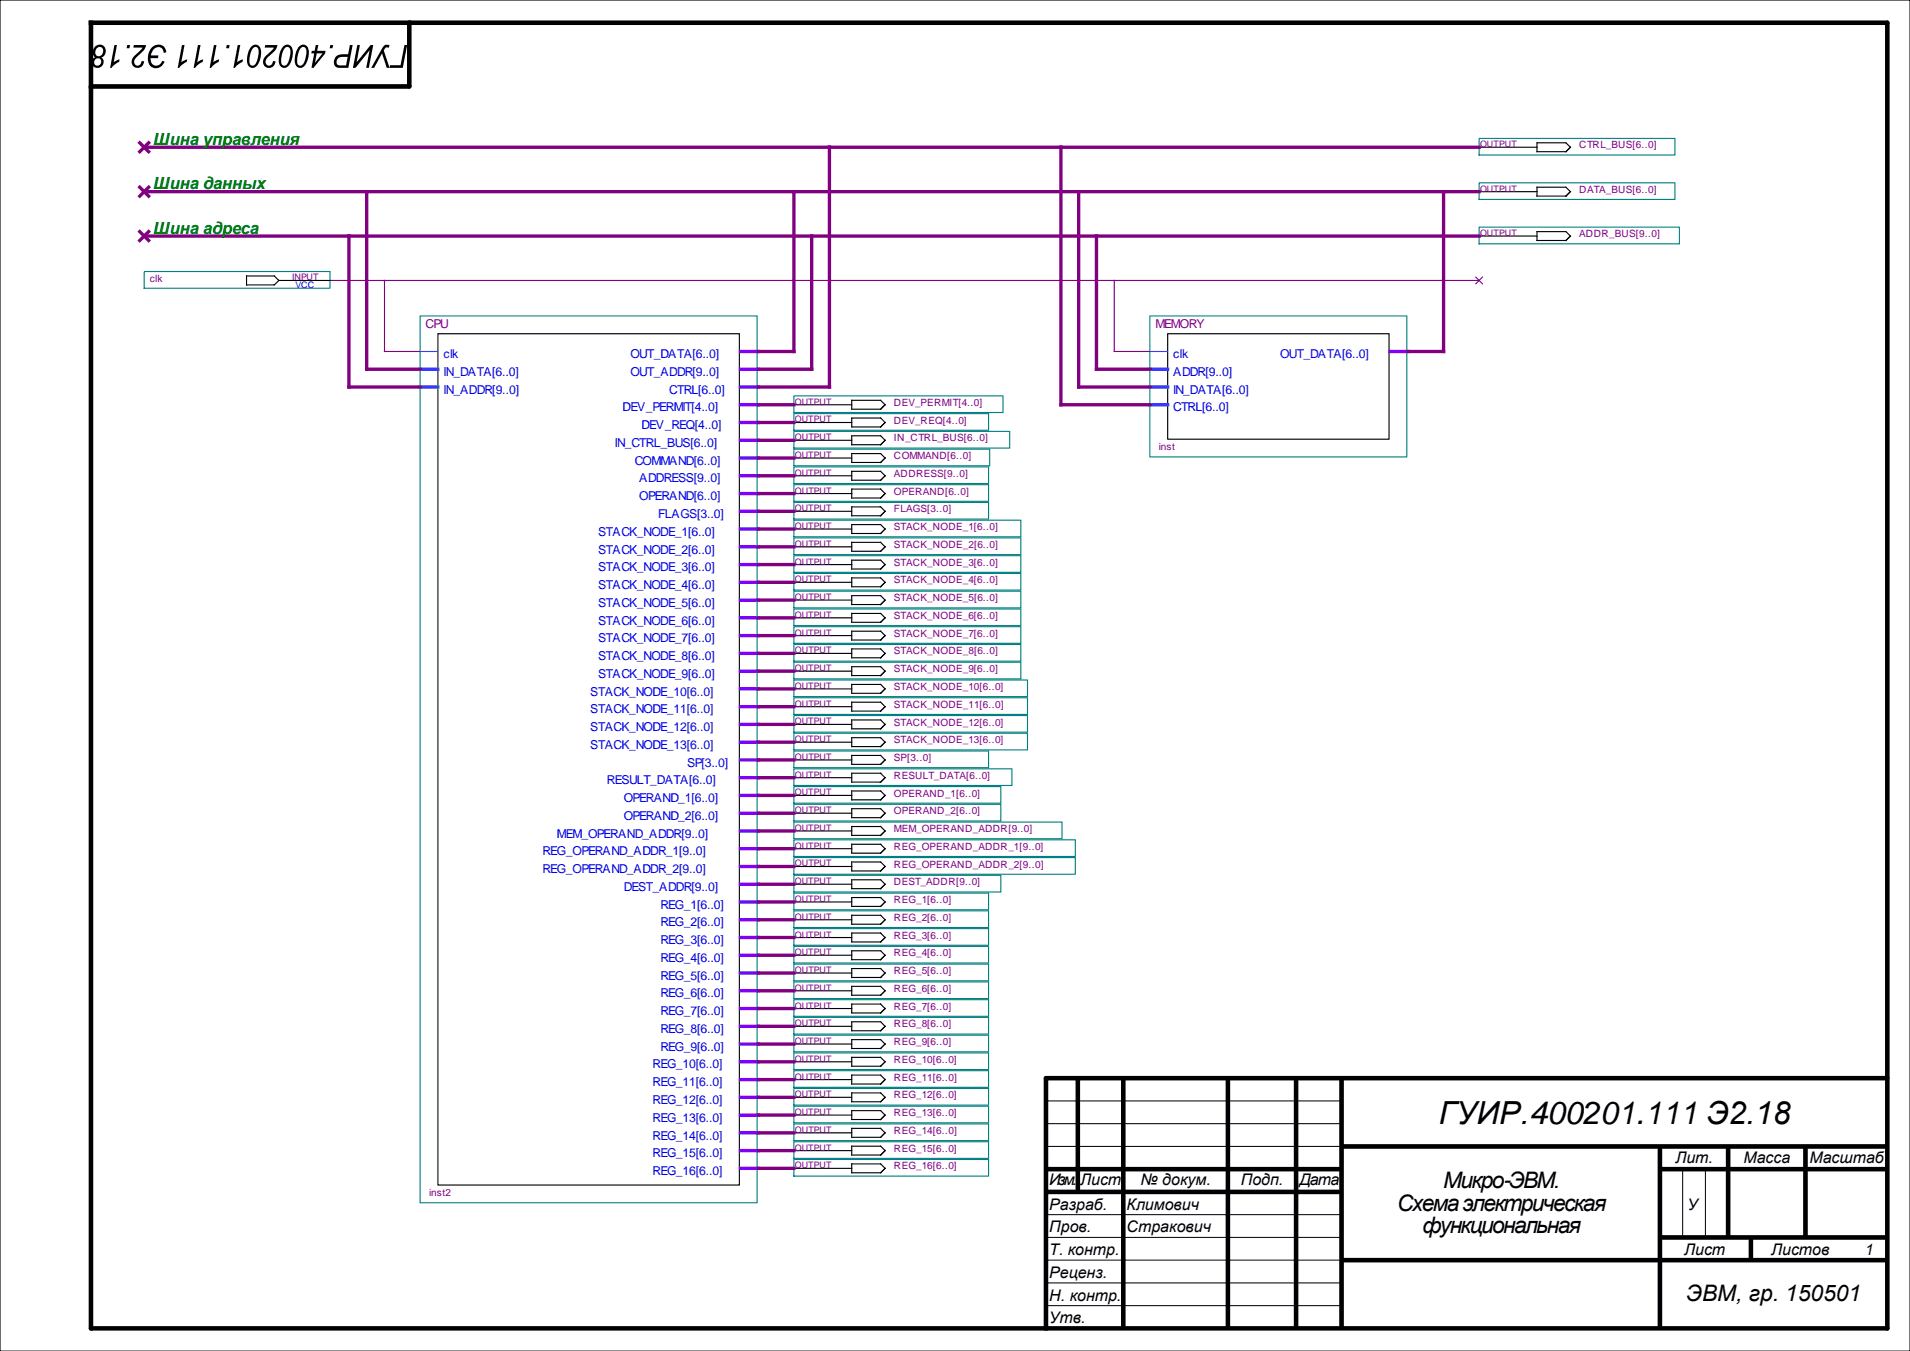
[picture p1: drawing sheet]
<svg xmlns="http://www.w3.org/2000/svg" width="420mm" height="297mm" viewBox="0 0 420 297" stroke-linecap="round" stroke-linejoin="round" font-family="sans-serif">
<path d="M0 0h420v297h-420z" fill="none" stroke="#000" stroke-width=".25"/>
<path d="M20 5h395v287h-395zM90 5v14h-70M415 237h-185v55" fill="none" stroke="#000" stroke-width="1"/>
<g fill="none" stroke="#000" stroke-width="1" stroke-linecap="butt">
<path d="M237 237v25M247 237v55M270 237v55M285 237v55M295 237v55M230 257h65M295 252h120M365 252v40M365 257h50M380 252v20M397 252v20M230 262h65"/>
<path d="M295 277h120M365 272h50M385 272v5"/>
</g>
<path d="M230 242h65M230 247h65M230 252h65M370 257v15M375 257v15M230 267h65M230 272h65M230 277h65M230 282h65M230 287h65" fill="none" stroke="#000" stroke-width=".22"/>
<g fill="#000">
<path d="M49.9 9.9h.6l-.1 .7h-.7zM47 9.9h.6l-.7 3.8 1.3-.7-.1 .6-1.1 .7-.6 .6h-.3zM43.5 9.9h.6l-.7 3.8 1.3-.7-.1 .6-1.1 .7-.6 .6h-.3zM40 9.9h.6l-.7 3.8 1.3-.7-.1 .6-1.1 .7-.6 .6h-.3zM33.4 10.4a1.77 1.77 0 0 1 2-.5 1.77 1.77 0 0 1 1.2 1.6l-.6 .1a1.24 1.24 0 0 0-.9-1.3 1.24 1.24 0 0 0-1.5 .8l-.4 1.1h1.6l-.1 .6h-1.6a1.31 1.31 0 0 0 1 1.6 1.31 1.31 0 0 0 1.6-1l.5 .1a1.87 1.87 0 0 1-2.2 1.5 1.87 1.87 0 0 1-1.5-2.1l.3-1.4zM29.4 9.9h2.7a4.7 4.7 0 0 1-2.1 2.7 .97 .97 0 0 0-.5 1.1 .97 .97 0 0 0 1 .7l.5-.4 .1-.6 .6 .1a1.4 1.4 0 0 1-2 1.3 1.4 1.4 0 0 1-.3-2.3l1.9-2h-2zM28 9.9h.6l-.1 .7h-.7zM25.2 9.9h.5l-.7 3.8 1.3-.7-.1 .6-1.1 .7-.6 .6h-.3zM20.8 10.3a1.43 1.43 0 0 1 2.3 .2 1.43 1.43 0 0 1-.8 2.2 1.27 1.27 0 0 1 .2 1.7 1.27 1.27 0 0 1-1.8 .3 1.27 1.27 0 0 1-.2-1.8l.4-.3a1.5 1.5 0 0 1-.1-2.3zM20.7 13.7a.8 .8 0 0 0 1.6 0 .8 .8 0 0 0-1.6 0zM21.4 10.5a.97 .97 0 0 0-.5 1.2 .97 .97 0 0 0 1.1 .6 1 1 0 0 0 .7-1.1 1 1 0 0 0-1.1-.8z"/>
<path d="M69.4 9.9h.6l-.2 1.3h1.8l-.1 .6-2.6 3.1h-.4l.6-3.2h-.6l.1-.5h.6zM69.6 11.7l-.3 2.1 1.6-2.1zM65.8 10.2a1.21 1.21 0 0 1 1.4-.3 1.21 1.21 0 0 1 .7 1.2 3.5 3.5 0 0 1-1.7 3.8 1.48 1.48 0 0 1-1.4-2l.4-1.7zM66.1 10.6a4.6 4.6 0 0 0-.6 3.6 .84 .84 0 0 0 .9 .1 .84 .84 0 0 0 .5-.7l.2-.6a2.39 2.39 0 0 0-.2-2.7h-.4zM62.3 10.2a1.21 1.21 0 0 1 1.4-.3 1.21 1.21 0 0 1 .7 1.2 3.5 3.5 0 0 1-1.7 3.8 1.48 1.48 0 0 1-1.4-2l.4-1.7zM62.6 10.6a4.6 4.6 0 0 0-.6 3.6 .84 .84 0 0 0 .9 .1 .84 .84 0 0 0 .5-.7l.2-.6a2.39 2.39 0 0 0-.2-2.7h-.4zM58.3 9.9h2.7a4.7 4.7 0 0 1-2.1 2.7 .97 .97 0 0 0-.5 1.1 .97 .97 0 0 0 1 .7l.4-.4 .2-.6 .6 .1a1.4 1.4 0 0 1-2 1.3 1.4 1.4 0 0 1-.3-2.3l1.9-2h-2zM55.3 10.2a1.21 1.21 0 0 1 1.4-.3 1.21 1.21 0 0 1 .7 1.2 3.5 3.5 0 0 1-1.7 3.8 1.48 1.48 0 0 1-1.4-2l.4-1.7zM55.6 10.6a4.6 4.6 0 0 0-.6 3.6 .84 .84 0 0 0 .9 .1 .84 .84 0 0 0 .5-.7l.2-.6a2.39 2.39 0 0 0-.2-2.7h-.4zM52.3 9.9h.5l-.7 3.8 1.3-.7-.1 .6-1.1 .7-.5 .6h-.4z"/>
<path d="M88.9 9.9h.6l-.9 5h-2.9l.1-.6h2.3zM84.5 10l.5-.2 .6 .1-.1 .6h-.6l-.5 .6 1.3 3.8h-.7l-1-3.2-1.7 3.2h-.7zM78.6 9.9h.5l-.7 3.8 3.1-3.8h.6l-1 5h-.6l.8-3.8-3.1 3.8h-.6zM73.9 12.4l.9-.4 1.8-.1 .3-2h.6l-.9 5h-1.9a1.4 1.4 0 0 1-1.3-1 1.4 1.4 0 0 1 .5-1.5zM74.3 12.9a.83 .83 0 0 0-.3 1 .83 .83 0 0 0 .9 .5h1.2l.3-1.9-1.6 .1zM72.6 9.9h.7l-.2 .7h-.6z"/>
</g>
<path d="M31.7 59.7h40.9v3.7h-40.9z" fill-rule="evenodd" fill="#fff" stroke="#008080" stroke-width=".24" stroke-dasharray=".2 .2"/>
<path d="M54.2 60.7h6.1l1 .9-1 1h-6.1zM61.3 61.6h11.5" fill="none" stroke="#000" stroke-width=".24"/>
<path d="M325.2 49.9h44.1v3.7h-44.1z" fill-rule="evenodd" fill="#fff" stroke="#008080" stroke-width=".24" stroke-dasharray=".2 .2"/>
<path d="M325.2 51.9h12.8M338 50.9h6.3l1 1-1 1h-6.3z" fill="none" stroke="#000" stroke-width=".24"/>
<path d="M325.2 30.4h43.1v3.7h-43.1z" fill-rule="evenodd" fill="#fff" stroke="#008080" stroke-width=".24" stroke-dasharray=".2 .2"/>
<path d="M325.2 32.4h12.8M338 31.4h6.3l1 1-1 .9h-6.3z" fill="none" stroke="#000" stroke-width=".24"/>
<path d="M325.2 40.2h43.1v3.6h-43.1z" fill-rule="evenodd" fill="#fff" stroke="#008080" stroke-width=".24" stroke-dasharray=".2 .2"/>
<path d="M325.2 42.1h12.8M338 41.2h6.3l1 .9-1 1h-6.3z" fill="none" stroke="#000" stroke-width=".24"/>
<path d="M174.6 98.7h43v3.7h-43z" fill-rule="evenodd" fill="#fff" stroke="#008080" stroke-width=".24" stroke-dasharray=".2 .2"/>
<path d="M187.3 99.7h6.3l1 1-1 1h-6.3zM174.6 100.7h12.7" fill="none" stroke="#000" stroke-width=".24"/>
<path d="M174.6 102.6h42.8v3.7h-42.8z" fill-rule="evenodd" fill="#fff" stroke="#008080" stroke-width=".24" stroke-dasharray=".2 .2"/>
<path d="M174.6 104.6h12.7M187.3 103.6h6.3l1 1-1 1h-6.3z" fill="none" stroke="#000" stroke-width=".24"/>
<path d="M174.6 106.5h42.8v3.7h-42.8z" fill-rule="evenodd" fill="#fff" stroke="#008080" stroke-width=".24" stroke-dasharray=".2 .2"/>
<path d="M174.6 108.5h12.7M187.3 107.5h6.3l1 1-1 1h-6.3z" fill="none" stroke="#000" stroke-width=".24"/>
<path d="M174.6 87h46v3.7h-46z" fill-rule="evenodd" fill="#fff" stroke="#008080" stroke-width=".24" stroke-dasharray=".2 .2"/>
<path d="M174.6 89h12.7M187.3 88h6.3l1 1-1 .9h-6.3z" fill="none" stroke="#000" stroke-width=".24"/>
<path d="M174.6 90.9h42.8v3.7h-42.8z" fill-rule="evenodd" fill="#fff" stroke="#008080" stroke-width=".24" stroke-dasharray=".2 .2"/>
<path d="M174.6 92.9h12.7M187.3 91.9h6.3l1 1-1 .9h-6.3z" fill="none" stroke="#000" stroke-width=".24"/>
<path d="M174.6 172.9h45.5v3.7h-45.5z" fill-rule="evenodd" fill="#fff" stroke="#008080" stroke-width=".24" stroke-dasharray=".2 .2"/>
<path d="M174.6 174.8h12.7M187.3 173.9h6.3l1 .9-1 1h-6.3z" fill="none" stroke="#000" stroke-width=".24"/>
<path d="M174.6 169h47.9v3.7h-47.9z" fill-rule="evenodd" fill="#fff" stroke="#008080" stroke-width=".24" stroke-dasharray=".2 .2"/>
<path d="M174.6 170.9h12.7M187.3 170h6.3l1 .9-1 1h-6.3z" fill="none" stroke="#000" stroke-width=".24"/>
<path d="M174.6 114.3h49.9v3.7h-49.9z" fill-rule="evenodd" fill="#fff" stroke="#008080" stroke-width=".24" stroke-dasharray=".2 .2"/>
<path d="M174.6 116.3h12.7M187.3 115.3h6.3l1 1-1 1h-6.3z" fill="none" stroke="#000" stroke-width=".24"/>
<path d="M174.6 118.2h49.9v3.7h-49.9z" fill-rule="evenodd" fill="#fff" stroke="#008080" stroke-width=".24" stroke-dasharray=".2 .2"/>
<path d="M187.3 119.2h6.3l1 1-1 1h-6.3zM174.6 120.2h12.7" fill="none" stroke="#000" stroke-width=".24"/>
<path d="M174.6 122.2h49.9v3.6h-49.9z" fill-rule="evenodd" fill="#fff" stroke="#008080" stroke-width=".24" stroke-dasharray=".2 .2"/>
<path d="M174.6 124.1h12.7M187.3 123.1h6.3l1 1-1 1h-6.3z" fill="none" stroke="#000" stroke-width=".24"/>
<path d="M174.6 126.1h49.9v3.6h-49.9z" fill-rule="evenodd" fill="#fff" stroke="#008080" stroke-width=".24" stroke-dasharray=".2 .2"/>
<path d="M174.6 128h12.7M187.3 127h6.3l1 1-1 1h-6.3z" fill="none" stroke="#000" stroke-width=".24"/>
<path d="M174.6 130h49.9v3.6h-49.9z" fill-rule="evenodd" fill="#fff" stroke="#008080" stroke-width=".24" stroke-dasharray=".2 .2"/>
<path d="M174.6 131.9h12.7M187.3 130.9h6.3l1 1-1 1h-6.3z" fill="none" stroke="#000" stroke-width=".24"/>
<path d="M174.6 133.9h49.9v3.6h-49.9z" fill-rule="evenodd" fill="#fff" stroke="#008080" stroke-width=".24" stroke-dasharray=".2 .2"/>
<path d="M174.6 135.8h12.7M187.3 134.8h6.3l1 1-1 1h-6.3z" fill="none" stroke="#000" stroke-width=".24"/>
<path d="M174.6 137.8h49.9v3.6h-49.9z" fill-rule="evenodd" fill="#fff" stroke="#008080" stroke-width=".24" stroke-dasharray=".2 .2"/>
<path d="M174.6 139.7h12.7M187.3 138.7h6.3l1 1-1 1h-6.3z" fill="none" stroke="#000" stroke-width=".24"/>
<path d="M174.6 141.7h49.9v3.6h-49.9z" fill-rule="evenodd" fill="#fff" stroke="#008080" stroke-width=".24" stroke-dasharray=".2 .2"/>
<path d="M174.6 143.6h12.7M187.3 142.6h6.3l1 1-1 1h-6.3z" fill="none" stroke="#000" stroke-width=".24"/>
<path d="M174.6 145.6h49.9v3.6h-49.9z" fill-rule="evenodd" fill="#fff" stroke="#008080" stroke-width=".24" stroke-dasharray=".2 .2"/>
<path d="M174.6 147.5h12.7M187.3 146.6h6.3l1 .9-1 1h-6.3z" fill="none" stroke="#000" stroke-width=".24"/>
<path d="M174.6 149.5h51.3v3.6h-51.3z" fill-rule="evenodd" fill="#fff" stroke="#008080" stroke-width=".24" stroke-dasharray=".2 .2"/>
<path d="M174.6 151.4h12.7M187.3 150.4h6.3l1 1-1 1h-6.3z" fill="none" stroke="#000" stroke-width=".24"/>
<path d="M174.6 153.4h51.3v3.6h-51.3z" fill-rule="evenodd" fill="#fff" stroke="#008080" stroke-width=".24" stroke-dasharray=".2 .2"/>
<path d="M174.6 155.3h12.7M187.3 154.4h6.3l1 .9-1 1h-6.3z" fill="none" stroke="#000" stroke-width=".24"/>
<path d="M174.6 157.3h51.3v3.6h-51.3z" fill-rule="evenodd" fill="#fff" stroke="#008080" stroke-width=".24" stroke-dasharray=".2 .2"/>
<path d="M174.6 159.2h12.7M187.3 158.3h6.3l1 .9-1 1h-6.3z" fill="none" stroke="#000" stroke-width=".24"/>
<path d="M174.6 161.2h51.3v3.6h-51.3z" fill-rule="evenodd" fill="#fff" stroke="#008080" stroke-width=".24" stroke-dasharray=".2 .2"/>
<path d="M174.6 163.1h12.7M187.3 162.2h6.3l1 .9-1 1h-6.3z" fill="none" stroke="#000" stroke-width=".24"/>
<path d="M174.6 110.4h42.8v3.7h-42.8z" fill-rule="evenodd" fill="#fff" stroke="#008080" stroke-width=".24" stroke-dasharray=".2 .2"/>
<path d="M174.6 112.4h12.7M187.3 111.4h6.3l1 1-1 1h-6.3z" fill="none" stroke="#000" stroke-width=".24"/>
<path d="M174.6 165.1h42.8v3.7h-42.8z" fill-rule="evenodd" fill="#fff" stroke="#008080" stroke-width=".24" stroke-dasharray=".2 .2"/>
<path d="M174.6 167h12.7M187.3 166.1h6.3l1 .9-1 1h-6.3z" fill="none" stroke="#000" stroke-width=".24"/>
<path d="M174.6 94.8h47.4v3.7h-47.4z" fill-rule="evenodd" fill="#fff" stroke="#008080" stroke-width=".24" stroke-dasharray=".2 .2"/>
<path d="M174.6 96.8h12.7M187.3 95.8h6.3l1 1-1 1h-6.3z" fill="none" stroke="#000" stroke-width=".24"/>
<path d="M174.6 176.8h45.5v3.7h-45.5z" fill-rule="evenodd" fill="#fff" stroke="#008080" stroke-width=".24" stroke-dasharray=".2 .2"/>
<path d="M174.6 178.8h12.7M187.3 177.8h6.3l1 1-1 .9h-6.3z" fill="none" stroke="#000" stroke-width=".24"/>
<path d="M174.6 196.3h42.8v3.7h-42.8z" fill-rule="evenodd" fill="#fff" stroke="#008080" stroke-width=".24" stroke-dasharray=".2 .2"/>
<path d="M174.6 198.3h12.7M187.3 197.3h6.3l1 1-1 .9h-6.3z" fill="none" stroke="#000" stroke-width=".24"/>
<path d="M174.6 200.2h42.8v3.7h-42.8z" fill-rule="evenodd" fill="#fff" stroke="#008080" stroke-width=".24" stroke-dasharray=".2 .2"/>
<path d="M174.6 202.2h12.7M187.3 201.2h6.3l1 1-1 1h-6.3z" fill="none" stroke="#000" stroke-width=".24"/>
<path d="M174.6 204.1h42.8v3.7h-42.8z" fill-rule="evenodd" fill="#fff" stroke="#008080" stroke-width=".24" stroke-dasharray=".2 .2"/>
<path d="M174.6 206.1h12.7M187.3 205.1h6.3l1 1-1 1h-6.3z" fill="none" stroke="#000" stroke-width=".24"/>
<path d="M174.6 208h42.8v3.7h-42.8z" fill-rule="evenodd" fill="#fff" stroke="#008080" stroke-width=".24" stroke-dasharray=".2 .2"/>
<path d="M174.6 210h12.7M187.3 209h6.3l1 1-1 1h-6.3z" fill="none" stroke="#000" stroke-width=".24"/>
<path d="M174.6 211.9h42.8v3.7h-42.8z" fill-rule="evenodd" fill="#fff" stroke="#008080" stroke-width=".24" stroke-dasharray=".2 .2"/>
<path d="M174.6 213.9h12.7M187.3 212.9h6.3l1 1-1 1h-6.3z" fill="none" stroke="#000" stroke-width=".24"/>
<path d="M174.6 215.8h42.8v3.7h-42.8z" fill-rule="evenodd" fill="#fff" stroke="#008080" stroke-width=".24" stroke-dasharray=".2 .2"/>
<path d="M174.6 217.8h12.7M187.3 216.8h6.3l1 1-1 1h-6.3z" fill="none" stroke="#000" stroke-width=".24"/>
<path d="M174.6 219.7h42.8v3.7h-42.8z" fill-rule="evenodd" fill="#fff" stroke="#008080" stroke-width=".24" stroke-dasharray=".2 .2"/>
<path d="M174.6 221.7h12.7M187.3 220.7h6.3l1 1-1 1h-6.3z" fill="none" stroke="#000" stroke-width=".24"/>
<path d="M174.6 223.6h42.8v3.7h-42.8z" fill-rule="evenodd" fill="#fff" stroke="#008080" stroke-width=".24" stroke-dasharray=".2 .2"/>
<path d="M174.6 225.6h12.7M187.3 224.6h6.3l1 1-1 1h-6.3z" fill="none" stroke="#000" stroke-width=".24"/>
<path d="M174.6 227.5h42.8v3.7h-42.8z" fill-rule="evenodd" fill="#fff" stroke="#008080" stroke-width=".24" stroke-dasharray=".2 .2"/>
<path d="M174.6 229.5h12.7M187.3 228.5h6.3l1 1-1 1h-6.3z" fill="none" stroke="#000" stroke-width=".24"/>
<path d="M174.6 231.4h42.8v3.7h-42.8z" fill-rule="evenodd" fill="#fff" stroke="#008080" stroke-width=".24" stroke-dasharray=".2 .2"/>
<path d="M174.6 233.4h12.7M187.3 232.4h6.3l1 1-1 1h-6.3z" fill="none" stroke="#000" stroke-width=".24"/>
<path d="M174.6 235.3h42.8v3.7h-42.8z" fill-rule="evenodd" fill="#fff" stroke="#008080" stroke-width=".24" stroke-dasharray=".2 .2"/>
<path d="M174.6 237.3h12.7M187.3 236.3h6.3l1 1-1 1h-6.3z" fill="none" stroke="#000" stroke-width=".24"/>
<path d="M174.6 239.3h42.8v3.6h-42.8z" fill-rule="evenodd" fill="#fff" stroke="#008080" stroke-width=".24" stroke-dasharray=".2 .2"/>
<path d="M174.6 241.2h12.7M187.3 240.2h6.3l1 1-1 1h-6.3z" fill="none" stroke="#000" stroke-width=".24"/>
<path d="M174.6 243.2h42.8v3.6h-42.8z" fill-rule="evenodd" fill="#fff" stroke="#008080" stroke-width=".24" stroke-dasharray=".2 .2"/>
<path d="M174.6 245.1h12.7M187.3 244.1h6.3l1 1-1 1h-6.3z" fill="none" stroke="#000" stroke-width=".24"/>
<path d="M174.6 247.1h42.8v3.6h-42.8z" fill-rule="evenodd" fill="#fff" stroke="#008080" stroke-width=".24" stroke-dasharray=".2 .2"/>
<path d="M174.6 249h12.7M187.3 248h6.3l1 1-1 1h-6.3z" fill="none" stroke="#000" stroke-width=".24"/>
<path d="M174.6 251h42.8v3.6h-42.8z" fill-rule="evenodd" fill="#fff" stroke="#008080" stroke-width=".24" stroke-dasharray=".2 .2"/>
<path d="M174.6 252.9h12.7M187.3 251.9h6.3l1 1-1 1h-6.3z" fill="none" stroke="#000" stroke-width=".24"/>
<path d="M174.6 254.9h42.8v3.6h-42.8z" fill-rule="evenodd" fill="#fff" stroke="#008080" stroke-width=".24" stroke-dasharray=".2 .2"/>
<path d="M174.6 256.8h12.7M187.3 255.8h6.3l1 1-1 1h-6.3z" fill="none" stroke="#000" stroke-width=".24"/>
<path d="M174.6 180.7h58.9v3.7h-58.9z" fill-rule="evenodd" fill="#fff" stroke="#008080" stroke-width=".24" stroke-dasharray=".2 .2"/>
<path d="M174.6 182.7h12.7M187.3 181.7h6.3l1 1-1 .9h-6.3z" fill="none" stroke="#000" stroke-width=".24"/>
<path d="M174.6 184.6h61.9v3.7h-61.9z" fill-rule="evenodd" fill="#fff" stroke="#008080" stroke-width=".24" stroke-dasharray=".2 .2"/>
<path d="M174.6 186.6h12.7M187.3 185.6h6.3l1 1-1 .9h-6.3z" fill="none" stroke="#000" stroke-width=".24"/>
<path d="M174.6 188.5h61.9v3.7h-61.9z" fill-rule="evenodd" fill="#fff" stroke="#008080" stroke-width=".24" stroke-dasharray=".2 .2"/>
<path d="M174.6 190.5h12.7M187.3 189.5h6.3l1 1-1 .9h-6.3z" fill="none" stroke="#000" stroke-width=".24"/>
<path d="M174.6 192.4h45.5v3.7h-45.5z" fill-rule="evenodd" fill="#fff" stroke="#008080" stroke-width=".24" stroke-dasharray=".2 .2"/>
<path d="M174.6 194.4h12.7M187.3 193.4h6.3l1 1-1 .9h-6.3z" fill="none" stroke="#000" stroke-width=".24"/>
<path d="M252.8 69.5h56.5v30.9h-56.5z" fill-rule="evenodd" fill="#fff" stroke="#008080" stroke-width=".24" stroke-dasharray=".2 .2"/>
<path d="M256.8 73.4h48.6v23.1h-48.6z" fill="none" stroke="#000" stroke-width=".24"/>
<path d="M252.8 77.3h4" fill="none" stroke="#0080ff" stroke-width=".24"/>
<path d="M252.8 81.2h4M252.8 85.1h4M252.8 89h4" fill="none" stroke="#0080ff" stroke-width=".73"/>
<path d="M305.7 77.3h3.9" fill="none" stroke="#8000ff" stroke-width=".73"/>
<path d="M92.4 69.5h74.1v194.9h-74.1z" fill-rule="evenodd" fill="#fff" stroke="#008080" stroke-width=".24" stroke-dasharray=".2 .2"/>
<path d="M96.3 73.4h66.3v187.1h-66.3z" fill="none" stroke="#000" stroke-width=".24"/>
<path d="M92.4 77.3h3.9" fill="none" stroke="#0080ff" stroke-width=".24"/>
<path d="M92.4 81.2h3.9M92.4 85.1h3.9" fill="none" stroke="#0080ff" stroke-width=".73"/>
<g fill="none" stroke="#8000ff" stroke-width=".73">
<path d="M162.8 77.3h3.9M162.8 81.2h3.9M162.8 85.1h3.9M162.8 89h3.9M162.8 92.9h3.9M162.8 96.8h3.9M162.8 100.7h3.9M162.8 104.6h3.9M162.8 108.5h3.9M162.8 112.4h3.9M162.8 116.3h3.9M162.8 120.2h3.9"/>
<path d="M162.8 124.1h3.9M162.8 128h3.9M162.8 131.9h3.9M162.8 135.8h3.9M162.8 139.7h3.9M162.8 143.6h3.9M162.8 147.5h3.9M162.8 151.4h3.9M162.8 155.3h3.9M162.8 159.2h3.9M162.8 163.1h3.9M162.8 167h3.9"/>
<path d="M162.8 170.9h3.9M162.8 174.8h3.9M162.8 178.8h3.9M162.8 182.7h3.9M162.8 186.6h3.9M162.8 190.5h3.9M162.8 194.4h3.9M162.8 198.3h3.9M162.8 202.2h3.9M162.8 206.1h3.9M162.8 210h3.9M162.8 213.9h3.9"/>
<path d="M162.8 217.8h3.9M162.8 221.7h3.9M162.8 225.6h3.9M162.8 229.5h3.9M162.8 233.4h3.9M162.8 237.3h3.9M162.8 241.2h3.9M162.8 245.1h3.9M162.8 249h3.9M162.8 252.9h3.9M162.8 256.8h3.9"/>
</g>
<g fill="none" stroke="#800080" stroke-width=".73">
<path d="M30.7 31.4l2 1.9M31.7 32.4h293.5M32.7 31.4l-2 1.9M182.4 32.4v52.7h-15.7M233.3 32.4v56.6h19.5M30.7 41.2l2 1.9M30.7 50.9l2 2M31.7 42.1h293.5M31.7 51.9h293.5M32.7 41.2l-2 1.9M32.7 50.9l-2 2M76.7 51.9v33.2h15.7"/>
<path d="M80.6 42.1v39.1h11.8M174.6 42.1v35.2h-7.9M178.5 51.9v29.3h-11.8M237.2 42.1v43h15.6M241.1 51.9v29.3h11.7M317.4 42.1v35.2h-7.8M166.7 89h7.9M166.7 92.9h7.9M166.7 96.8h7.9M166.7 100.7h7.9M166.7 104.6h7.9M166.7 108.5h7.9"/>
<path d="M166.7 112.4h7.9M166.7 116.3h7.9M166.7 120.2h7.9M166.7 124.1h7.9M166.7 128h7.9M166.7 131.9h7.9M166.7 135.8h7.9M166.7 139.7h7.9M166.7 143.6h7.9M166.7 147.5h7.9M166.7 151.4h7.9M166.7 155.3h7.9"/>
<path d="M166.7 159.2h7.9M166.7 163.1h7.9M166.7 167h7.9M166.7 170.9h7.9M166.7 174.8h7.9M166.7 178.8h7.9M166.7 182.7h7.9M166.7 186.6h7.9M166.7 190.5h7.9M166.7 194.4h7.9M166.7 198.3h7.9M166.7 202.2h7.9"/>
<path d="M166.7 206.1h7.9M166.7 210h7.9M166.7 213.9h7.9M166.7 217.8h7.9M166.7 221.7h7.9M166.7 225.6h7.9M166.7 229.5h7.9M166.7 233.4h7.9M166.7 237.3h7.9M166.7 241.2h7.9M166.7 245.1h7.9M166.7 249h7.9"/>
<path d="M166.7 252.9h7.9M166.7 256.8h7.9"/>
</g>
<path d="M72.8 61.6h252.4M84.5 61.6v15.7h7.9M245 61.6v15.7h7.8M324.5 60.9l1.5 1.5M326 60.9l-1.5 1.5" fill="none" stroke="#800080" stroke-width=".24"/>
<text font-size="7" x="316.4" y="247">ГУИР.400201.111 Э2.18</text>
<g font-size="5">
<text x="317.3" y="261.1">Микро-ЭВМ.</text>
<text x="307.2" y="266.1">Схема электрическая</text>
<text x="312.8" y="271.1">функциональная</text>
<text x="370.8" y="286">ЭВМ, гр. 150501</text>
</g>
<g font-size="3.7" fill="#008000">
<text x="33.7" y="31.9">Шина управления</text>
<text x="33.7" y="41.6">Шина данных</text>
<text x="33.7" y="51.4">Шина адреса</text>
</g>
<g font-size="3.5">
<text x="368.4" y="255.6">Лит.</text>
<text x="383.4" y="255.6">Масса</text>
<text x="397.9" y="255.6">Масштаб</text>
<text x="230.7" y="260.6">Изм.</text>
<text x="237.5" y="260.6">Лист</text>
<text x="250.8" y="260.6">№ докум.</text>
<text x="272.9" y="260.6">Подп.</text>
<text x="285.7" y="260.6">Дата</text>
<text x="230.7" y="265.9">Разраб.</text>
<text x="247.7" y="265.9">Климович</text>
<text x="371.1" y="265.9">У</text>
<text x="230.7" y="270.9">Пров.</text>
<text x="230.7" y="275.9">Т. контр.</text>
<text x="247.7" y="270.9">Стракович</text>
<text x="370.3" y="275.8">Лист</text>
<text x="389.5" y="275.8">Листов</text>
<text x="409.9" y="275.8">1</text>
<text x="230.7" y="280.9">Реценз.</text>
<text x="230.7" y="285.9">Н. контр.</text>
<text x="230.7" y="290.9">Утв.</text>
</g>
<g font-size="2.7" fill="#800080">
<text x="93.6" y="72.1">CPU</text>
<text x="254.1" y="72.1">MEMORY</text>
</g>
<g font-size="2.7" fill="#00f">
<text x="97.5" y="78.7">clk</text>
<text x="97.5" y="82.6">IN_DATA[6..0]</text>
<text x="138.6" y="78.7">OUT_DATA[6..0]</text>
<text x="138.6" y="82.6">OUT_ADDR[9..0]</text>
<text x="258" y="78.7">clk</text>
<text x="258" y="82.6">ADDR[9..0]</text>
<text x="281.5" y="78.7">OUT_DATA[6..0]</text>
<text x="97.5" y="86.5">IN_ADDR[9..0]</text>
<text x="147.2" y="86.5">CTRL[6..0]</text>
<text x="258" y="86.5">IN_DATA[6..0]</text>
<text x="136.9" y="90.4">DEV_PERMIT[4..0]</text>
<text x="141.1" y="94.3">DEV_REQ[4..0]</text>
<text x="258" y="90.4">CTRL[6..0]</text>
<text x="135.2" y="98.2">IN_CTRL_BUS[6..0]</text>
<text x="139.6" y="102.1">COMMAND[6..0]</text>
<text x="140.6" y="106">ADDRESS[9..0]</text>
<text x="140.6" y="110">OPERAND[6..0]</text>
<text x="144.7" y="113.9">FLAGS[3..0]</text>
<text x="131.5" y="117.8">STACK_NODE_1[6..0]</text>
<text x="131.5" y="121.7">STACK_NODE_2[6..0]</text>
<text x="131.5" y="125.6">STACK_NODE_3[6..0]</text>
<text x="131.5" y="129.5">STACK_NODE_4[6..0]</text>
<text x="131.5" y="133.4">STACK_NODE_5[6..0]</text>
<text x="131.5" y="137.3">STACK_NODE_6[6..0]</text>
<text x="131.5" y="141.2">STACK_NODE_7[6..0]</text>
<text x="131.5" y="145.1">STACK_NODE_8[6..0]</text>
<text x="131.5" y="149">STACK_NODE_9[6..0]</text>
<text x="129.8" y="152.9">STACK_NODE_10[6..0]</text>
<text x="129.8" y="156.8">STACK_NODE_11[6..0]</text>
<text x="129.8" y="160.7">STACK_NODE_12[6..0]</text>
<text x="129.8" y="164.6">STACK_NODE_13[6..0]</text>
<text x="133.5" y="172.4">RESULT_DATA[6..0]</text>
<text x="151.1" y="168.5">SP[3..0]</text>
<text x="137.1" y="176.3">OPERAND_1[6..0]</text>
<text x="122.5" y="184.1">MEM_OPERAND_ADDR[9..0]</text>
<text x="137.1" y="180.2">OPERAND_2[6..0]</text>
<text x="119.3" y="188">REG_OPERAND_ADDR_1[9..0]</text>
<text x="119.3" y="191.9">REG_OPERAND_ADDR_2[9..0]</text>
<text x="137.1" y="195.8">DEST_ADDR[9..0]</text>
<text x="145.2" y="199.7">REG_1[6..0]</text>
<text x="145.2" y="203.6">REG_2[6..0]</text>
<text x="145.2" y="207.5">REG_3[6..0]</text>
<text x="145.2" y="211.4">REG_4[6..0]</text>
<text x="145.2" y="215.4">REG_5[6..0]</text>
<text x="145.2" y="219.3">REG_6[6..0]</text>
<text x="145.2" y="223.2">REG_7[6..0]</text>
<text x="145.2" y="227.1">REG_8[6..0]</text>
<text x="145.2" y="231">REG_9[6..0]</text>
<text x="143.5" y="234.9">REG_10[6..0]</text>
<text x="143.5" y="238.8">REG_11[6..0]</text>
<text x="143.5" y="242.7">REG_12[6..0]</text>
<text x="143.5" y="246.6">REG_13[6..0]</text>
<text x="143.5" y="250.5">REG_14[6..0]</text>
<text x="143.5" y="254.4">REG_15[6..0]</text>
<text x="143.5" y="258.3">REG_16[6..0]</text>
</g>
<g font-size="2.2" fill="#800080">
<text x="347.3" y="32.6">CTRL_BUS[6..0]</text>
<text x="347.3" y="42.4">DATA_BUS[6..0]</text>
<text x="347.3" y="52.1">ADDR_BUS[9..0]</text>
<text x="32.9" y="61.9">clk</text>
<text x="196.6" y="89.2">DEV_PERMIT[4..0]</text>
<text x="196.6" y="93.1">DEV_REQ[4..0]</text>
<text x="196.6" y="100.9">COMMAND[6..0]</text>
<text x="196.6" y="97">IN_CTRL_BUS[6..0]</text>
<text x="254.8" y="99">inst</text>
<text x="196.6" y="104.8">ADDRESS[9..0]</text>
<text x="196.6" y="108.7">OPERAND[6..0]</text>
<text x="196.6" y="112.6">FLAGS[3..0]</text>
<text x="196.6" y="116.5">STACK_NODE_1[6..0]</text>
<text x="196.6" y="120.4">STACK_NODE_2[6..0]</text>
<text x="196.6" y="124.3">STACK_NODE_3[6..0]</text>
<text x="196.6" y="128.2">STACK_NODE_4[6..0]</text>
<text x="196.6" y="132.2">STACK_NODE_5[6..0]</text>
<text x="196.6" y="136.1">STACK_NODE_6[6..0]</text>
<text x="196.6" y="140">STACK_NODE_7[6..0]</text>
<text x="196.6" y="143.9">STACK_NODE_8[6..0]</text>
<text x="196.6" y="147.8">STACK_NODE_9[6..0]</text>
<text x="196.6" y="151.7">STACK_NODE_10[6..0]</text>
<text x="196.6" y="155.6">STACK_NODE_11[6..0]</text>
<text x="196.6" y="159.5">STACK_NODE_12[6..0]</text>
<text x="196.6" y="163.4">STACK_NODE_13[6..0]</text>
<text x="196.6" y="167.3">SP[3..0]</text>
<text x="196.6" y="171.2">RESULT_DATA[6..0]</text>
<text x="196.6" y="175.1">OPERAND_1[6..0]</text>
<text x="196.6" y="179">OPERAND_2[6..0]</text>
<text x="196.6" y="182.9">MEM_OPERAND_ADDR[9..0]</text>
<text x="196.6" y="186.8">REG_OPERAND_ADDR_1[9..0]</text>
<text x="196.6" y="190.7">REG_OPERAND_ADDR_2[9..0]</text>
<text x="196.6" y="194.6">DEST_ADDR[9..0]</text>
<text x="196.6" y="198.5">REG_1[6..0]</text>
<text x="196.6" y="202.4">REG_2[6..0]</text>
<text x="196.6" y="206.3">REG_3[6..0]</text>
<text x="196.6" y="210.2">REG_4[6..0]</text>
<text x="196.6" y="214.1">REG_5[6..0]</text>
<text x="196.6" y="218">REG_6[6..0]</text>
<text x="196.6" y="221.9">REG_7[6..0]</text>
<text x="196.6" y="225.8">REG_8[6..0]</text>
<text x="196.6" y="229.7">REG_9[6..0]</text>
<text x="196.6" y="233.6">REG_10[6..0]</text>
<text x="196.6" y="237.6">REG_11[6..0]</text>
<text x="196.6" y="241.5">REG_12[6..0]</text>
<text x="196.6" y="245.4">REG_13[6..0]</text>
<text x="196.6" y="249.3">REG_14[6..0]</text>
<text x="196.6" y="253.2">REG_15[6..0]</text>
<text x="196.6" y="257.1">REG_16[6..0]</text>
<text x="94.3" y="262.9">inst2</text>
</g>
<g font-size="2" fill="#800080">
<text x="325.5" y="32.4">OUTPUT</text>
<text x="325.5" y="42.1">OUTPUT</text>
<text x="325.5" y="51.9">OUTPUT</text>
<text x="64.2" y="61.6">INPUT</text>
<text x="174.8" y="89">OUTPUT</text>
<text x="174.8" y="92.9">OUTPUT</text>
<text x="174.8" y="100.7">OUTPUT</text>
<text x="174.8" y="96.8">OUTPUT</text>
<text x="174.8" y="104.6">OUTPUT</text>
<text x="174.8" y="108.5">OUTPUT</text>
<text x="174.8" y="112.4">OUTPUT</text>
<text x="174.8" y="116.3">OUTPUT</text>
<text x="174.8" y="120.2">OUTPUT</text>
<text x="174.8" y="124.1">OUTPUT</text>
<text x="174.8" y="128">OUTPUT</text>
<text x="174.8" y="131.9">OUTPUT</text>
<text x="174.8" y="135.8">OUTPUT</text>
<text x="174.8" y="139.7">OUTPUT</text>
<text x="174.8" y="143.6">OUTPUT</text>
<text x="174.8" y="147.5">OUTPUT</text>
<text x="174.8" y="151.4">OUTPUT</text>
<text x="174.8" y="155.3">OUTPUT</text>
<text x="174.8" y="159.2">OUTPUT</text>
<text x="174.8" y="163.1">OUTPUT</text>
<text x="174.8" y="167">OUTPUT</text>
<text x="174.8" y="170.9">OUTPUT</text>
<text x="174.8" y="174.8">OUTPUT</text>
<text x="174.8" y="178.8">OUTPUT</text>
<text x="174.8" y="182.7">OUTPUT</text>
<text x="174.8" y="186.6">OUTPUT</text>
<text x="174.8" y="190.5">OUTPUT</text>
<text x="174.8" y="194.4">OUTPUT</text>
<text x="174.8" y="198.3">OUTPUT</text>
<text x="174.8" y="202.2">OUTPUT</text>
<text x="174.8" y="206.1">OUTPUT</text>
<text x="174.8" y="210">OUTPUT</text>
<text x="174.8" y="213.9">OUTPUT</text>
<text x="174.8" y="217.8">OUTPUT</text>
<text x="174.8" y="221.7">OUTPUT</text>
<text x="174.8" y="225.6">OUTPUT</text>
<text x="174.8" y="229.5">OUTPUT</text>
<text x="174.8" y="233.4">OUTPUT</text>
<text x="174.8" y="237.3">OUTPUT</text>
<text x="174.8" y="241.2">OUTPUT</text>
<text x="174.8" y="245.1">OUTPUT</text>
<text x="174.8" y="249">OUTPUT</text>
<text x="174.8" y="252.9">OUTPUT</text>
<text x="174.8" y="256.8">OUTPUT</text>
</g>
<text font-size="2" fill="#00f" x="65" y="63.4">VCC</text>
</svg>
